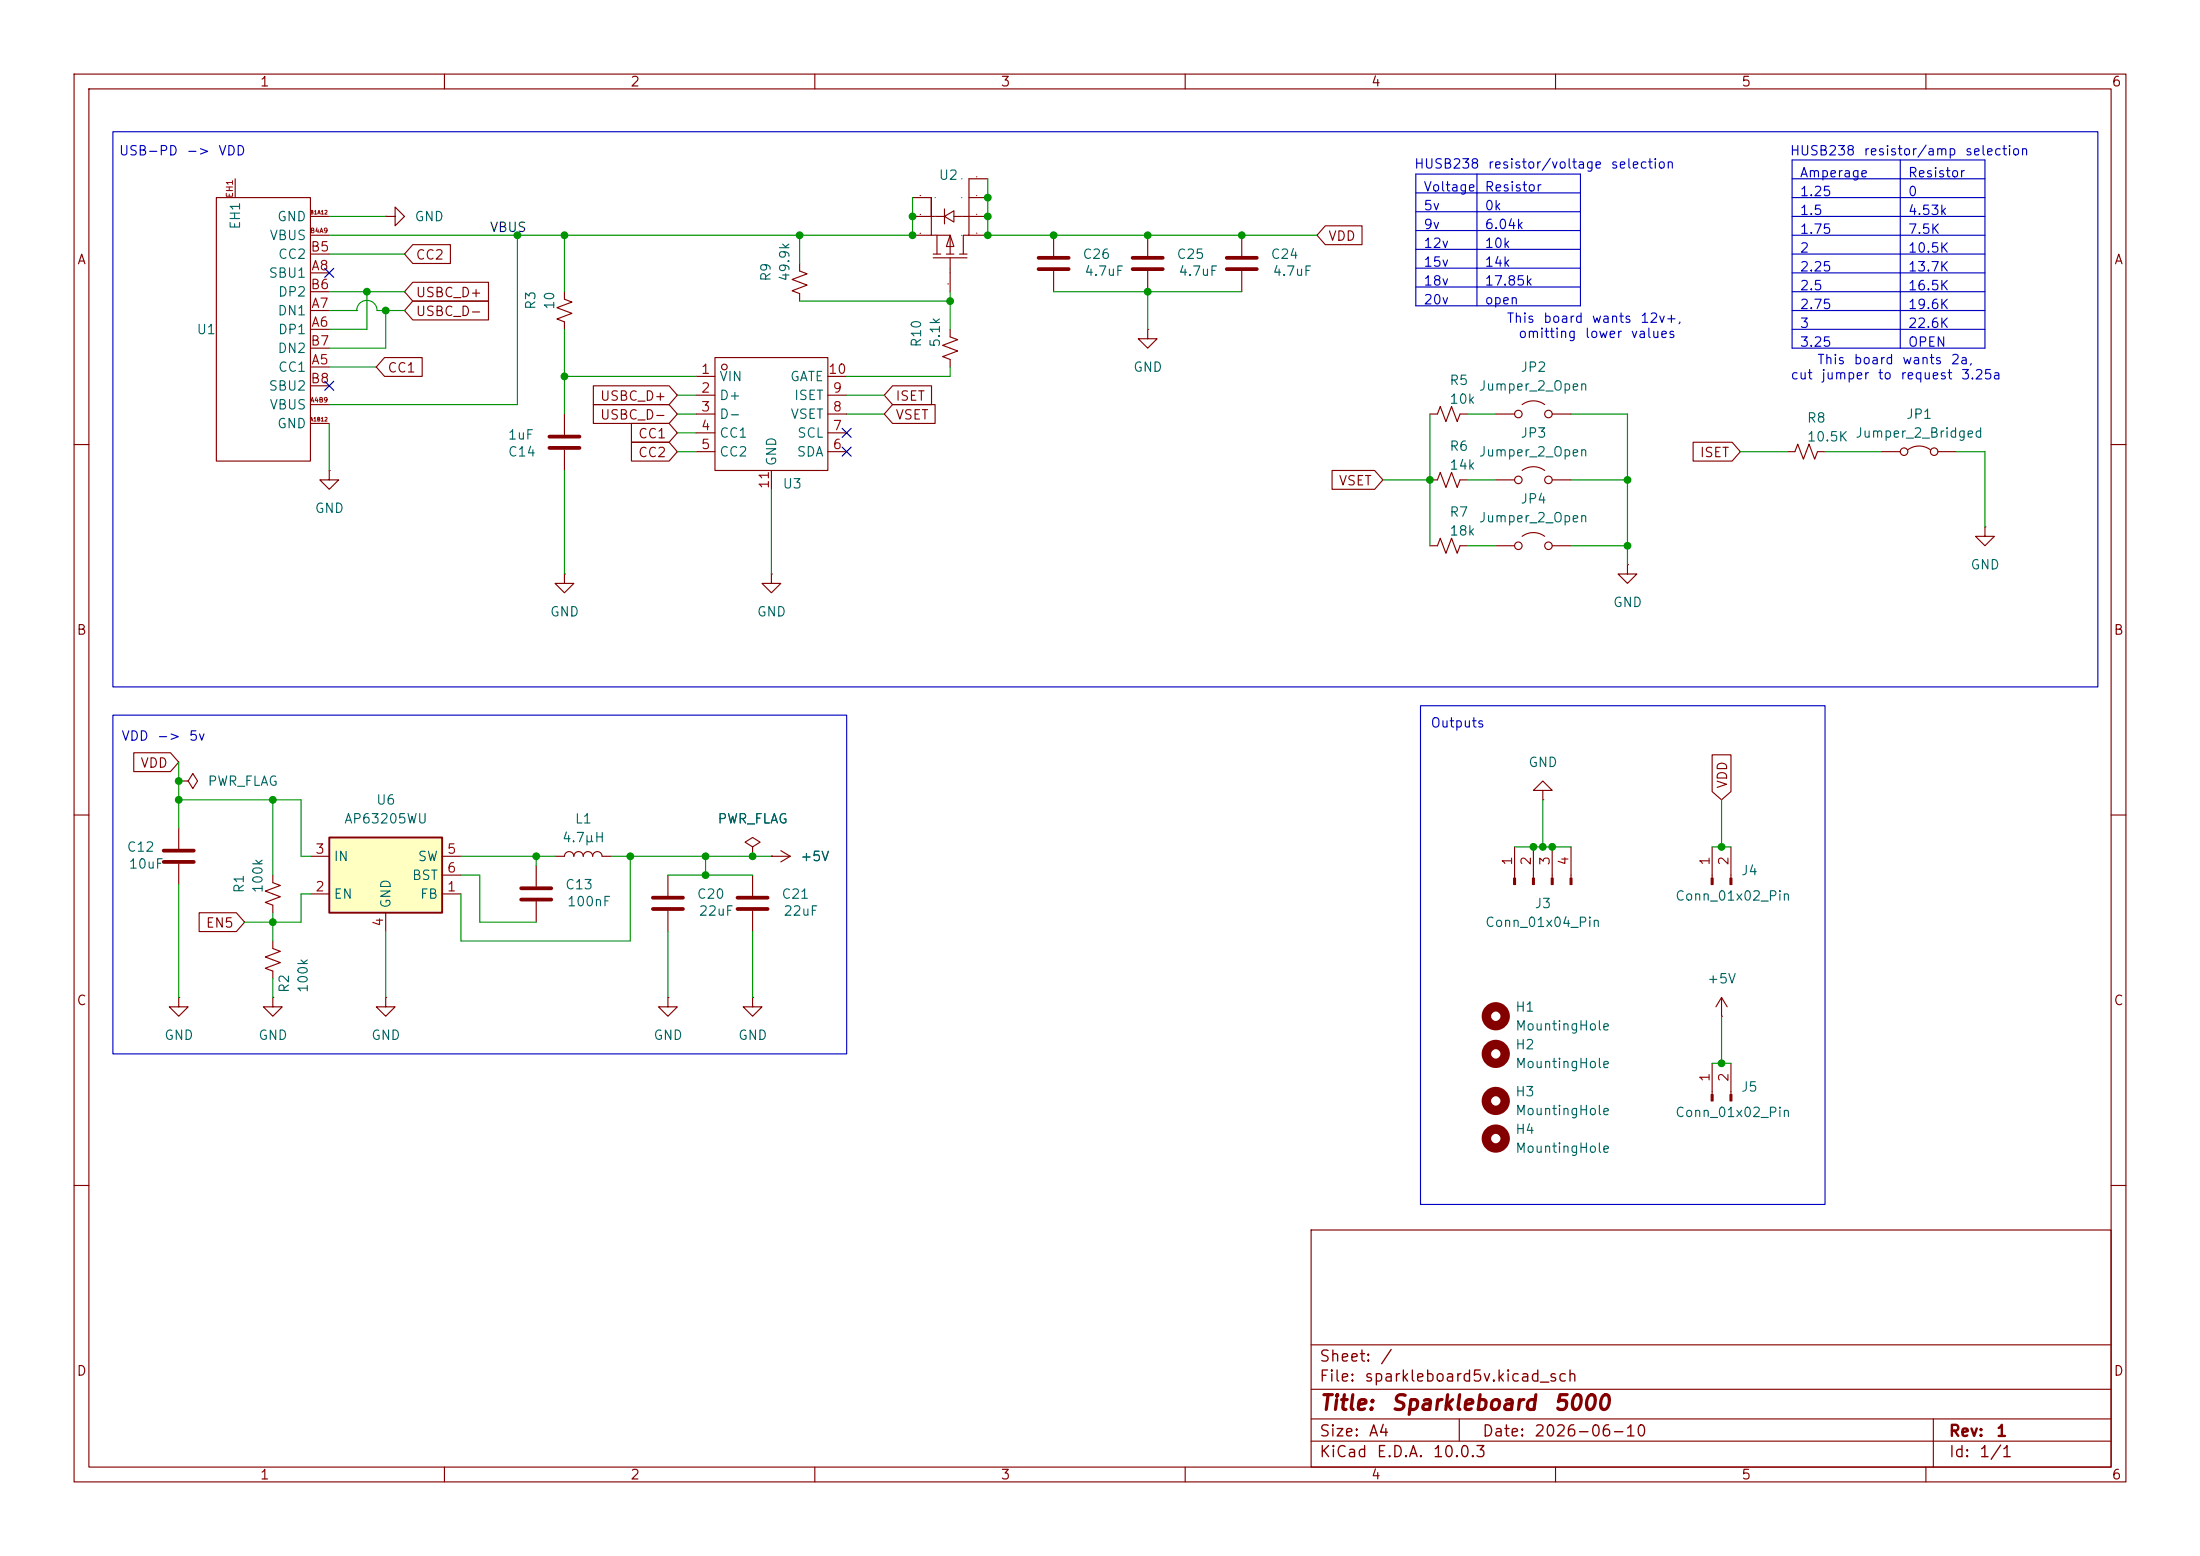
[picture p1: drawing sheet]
<svg xmlns="http://www.w3.org/2000/svg" width="297mm" height="210mm" viewBox="0 0 297 210" stroke-linecap="round" stroke-linejoin="round" font-family="sans-serif">
<g fill="none" stroke="#840000" stroke-width=".15">
<path d="M10 10h277v190h-277zM12 12h273v186h-273zM60 10v2M110 10v2M160 10v2M210 10v2M260 10v2M123.2 31.8h2.5M123.2 29.2h2.5M123.2 26.7h2.5M126 34.8h4.6M126 34.3h1"/>
<path d="M126.5 31.8v2.5M127.5 29.2h-1.8v-2.5v5.1h2.6v2.5M127.5 29.2l1.3-.8v1.6zM127.5 28.2v2M127.8 34.3h1M128.3 31.8l.5 1.5h-1zM128.3 34.8v4.6M128.8 29.2h2v2.6h-.8v2.5M129.5 34.3h1.1M130.8 31.8h2.5M130.8 26.7h2.5M133.3 24.1h-2.5v5.1h2.5"/>
<path d="M94 50.8h2.5M94 53.3h2.5M94 55.9h2.5M94 58.4h2.5M96.5 48.3h15.3v15.2h-15.3zM111.8 50.8h2.5M111.8 53.3h2.5M111.8 55.9h2.5M111.8 58.4h2.5M10 60h2M94 61h2.5M104.1 77.5v1.2h1.3l-1.3 1.3-1.2-1.3h1.2"/>
<path d="M104.1 77.5h.1M104.1 63.5v2.5M111.8 61h2.5M219.7 76.2v1.3h1.3l-1.3 1.2-1.3-1.2h1.3M219.7 76.2h.1M241.3 61h1l.4-1.1 .8 2.1 .7-2.1 .8 2.1 .4-1h1M254 61h2.5M257.6 60.7a2.54 2.54 0 0 1 3 0M261.6 61h2.6M268 71.1v1.3h1.2l-1.2 1.3-1.3-1.3h1.3M268 71.1h.1M285 60h2"/>
<path d="M10 110h2M90.2 118.1v2.8M101.6 114.3l1-.6-1-.7-1 .7 1 .6v1.3M101.6 115.6h.1M101.6 118.1v2.8M104.1 115.6h.1M104.1 115.6h2.6M105.4 114.8l1.3 .8M106.7 115.6l-1.3 .7M285 110h2M24.1 134.6v1.3h1.3l-1.3 1.3-1.2-1.3h1.2M24.1 134.6h.1"/>
<path d="M90.2 122.9v2.8M101.6 134.6v1.3h1.3l-1.3 1.3-1.3-1.3h1.3M101.6 134.6h.1M101.6 122.9v2.8M10 160h2M177 166h108v32h-108zM285 160h2M60 198v2M110 198v2M160 198v2M177 194.5h108M177 191.5h108"/>
<path d="M177 187.5h108M177 181.5h108M197 191.5v3M210 198v2M260 198v2M261 191.5v6.5"/>
<circle cx="97.8" cy="49.5" r=".38"/>
<circle cx="257" cy="61" r=".51"/>
<circle cx="261.1" cy="61" r=".51"/>
</g>
<path d="M88.1 121.2h4.1M88.1 122.7h4.1M99.6 121.2h4M99.6 122.7h4" fill="none" stroke="#840000" stroke-width=".51"/>
<path d="M44.4 113h15.3v10.2h-15.3z" fill="#ffffc2"/>
<path d="M44.4 113h15.3v10.2h-15.3z" fill="none" stroke="#840000" stroke-width=".25"/>
<g fill="none" stroke="#840000" stroke-width=".15">
<path d="M29.2 26.7h12.7v35.5h-12.7zM31.7 24.1v2.6M41.9 36.8h2.5M41.9 29.2h2.5M41.9 31.8h2.5M41.9 34.3h2.5M41.9 39.4h2.5M52.1 29.2h1.2v-1.3l1.3 1.3-1.3 1.3v-1.3M52.1 29.2h.1M55.7 33h5.1v2.6h-5.1l-1.1-1.3zM55.7 38.1h10.2v2.5h-10.2l-1.1-1.2zM76.2 39.4v1l1 .4-2 .7 2 .8-2 .8 1 .3v1.1"/>
<path d="M107.9 35.6v1l1.1 .4-2.1 .7 2.1 .8-2.1 .7 1 .4v1M142.2 31.8v2.7M142.2 36.6v2.8M154.9 31.8v2.7M154.9 36.6v2.8M167.6 31.8v2.7M167.6 36.6v2.8M178.9 30.5h5v2.5h-5l-1.1-1.2zM41.9 57.2h2.5M41.9 54.6h2.5M41.9 49.5h2.5M41.9 44.5h2.5"/>
<path d="M41.9 41.9h2.5M41.9 47h2.5M41.9 52.1h2.5M51.9 48.3h5.1v2.5h-5.1l-1.1-1.3zM55.7 40.6h10.2v2.6h-10.2l-1.1-1.3zM76.2 55.9v2.8M80.1 52.1h10.2l1.1 1.2-1.1 1.3h-10.2zM80.1 54.6h10.2l1.1 1.3-1.1 1.3h-10.2zM85.2 59.7h5.1l1.1 1.3-1.1 1.2h-5.1zM85.2 57.1h5.1l1.1 1.3-1.1 1.3h-5.1zM120.5 54.6h5.7v2.6h-5.7l-1.1-1.3zM120.5 52.1h5.3v2.5h-5.3l-1.1-1.3z"/>
<path d="M128.3 44.5v1l1 .3-2 .8 2 .8-2 .7 1 .4v1M154.9 44.5v1.2h1.3l-1.3 1.3-1.2-1.3h1.2M154.9 44.5h.1M193 55.9h1.1l.3-1 .8 2 .8-2 .7 2 .4-1h1M201.9 55.9h2.6M205.5 54.6a2.54 2.54 0 0 1 3 0M209.5 55.9h2.6M228.6 59.7h5.2l1.1 1.3-1.1 1.2h-5.2zM44.4 63.5v1.3h1.3l-1.3 1.2-1.2-1.2h1.2M44.4 63.5h.1M76.2 77.5v1.2h1.3l-1.3 1.3-1.3-1.3h1.3M76.2 77.5h.1"/>
<path d="M76.2 60.7v2.8M179.8 63.5h5.8l1.1 1.3-1.1 1.2h-5.8zM193 64.8h1.1l.3-1 .8 2 .8-2 .7 2 .4-1h1M193 73.7h1.1l.3-1.1 .8 2.1 .8-2.1 .7 2.1 .4-1h1M201.9 64.8h2.6M201.9 73.7h2.6M205.5 72.4a2.54 2.54 0 0 1 3 0M205.5 63.5a2.54 2.54 0 0 1 3 0M209.5 64.8h2.6M209.5 73.7h2.6M18.1 101.6h4.9l1.1 1.3-1.1 1.2h-4.9zM24.1 105.4h1.3l.6-1 .7 1-.7 1-.6-1"/>
<path d="M24.1 105.4h.1M24.1 111.8v2.8M24.1 116.6v2.8M36.8 118.1v1l1 .4-2 .8 2 .7-2 .8 1 .4v1M41.9 115.6h2.5M59.7 115.6h2.5M59.7 118.1h2.5M72.4 116.8v2.8M74.9 115.6h1.3a.64 .64 0 0 1 .6-.7 .64 .64 0 0 1 .7 .7 .64 .64 0 0 1 .6-.7 .64 .64 0 0 1 .6 .7 .64 .64 0 0 1 .7-.7 .64 .64 0 0 1 .6 .7 .64 .64 0 0 1 .6-.7 .64 .64 0 0 1 .7 .7h1.2M101.6 115.6h.1M104.1 115.6h.1M204.5 114.3v4.2"/>
<path d="M207 114.3v4.2M208.3 106.7h1.2l-1.2-1.3-1.3 1.3h1.3v1.3M208.3 108h.1M209.5 114.3v4.2M212.1 114.3v4.2M231.1 101.9h2.6v4.9l-1.3 1.2-1.3-1.2zM231.1 114.3v4.2M233.7 114.3v4.2M26.9 123.2h5l1.1 1.3-1.1 1.2h-5zM36.8 127v1l1 .4-2 .8 2 .7-2 .8 1 .4v1M36.8 134.6v1.3h1.3l-1.3 1.3-1.2-1.3h1.2M36.8 134.6h.1"/>
<path d="M41.9 120.7h2.5M52.1 134.6v1.3h1.2l-1.2 1.3-1.3-1.3h1.3M52.1 134.6h.1M52.1 123.2v2.5M59.7 120.7h2.5M72.4 121.7v2.8M90.2 134.6v1.3h1.2l-1.2 1.3-1.3-1.3h1.3M90.2 134.6h.1M232.4 137.2h.1M232.4 134.6l-.8 1.3M232.4 134.6l.8 1.3M232.4 134.6v2.6"/>
<path d="M231.1 143.5v4.2M233.7 143.5v4.2"/>
<circle cx="205" cy="55.9" r=".51"/>
<circle cx="209" cy="55.9" r=".51"/>
<circle cx="205" cy="64.8" r=".51"/>
<circle cx="205" cy="73.7" r=".51"/>
<circle cx="209" cy="64.8" r=".51"/>
<circle cx="209" cy="73.7" r=".51"/>
</g>
<g fill="#840000" stroke="#840000" stroke-width=".15">
<path d="M204.3 118.5h.3v.9h-.3z"/>
<path d="M206.9 118.5h.2v.9h-.2z"/>
<path d="M209.4 118.5h.3v.9h-.3z"/>
<path d="M212 118.5h.2v.9h-.2z"/>
<path d="M231 118.5h.3v.9h-.3z"/>
<path d="M233.6 118.5h.2v.9h-.2z"/>
<path d="M231 147.7h.3v.9h-.3z"/>
<path d="M233.6 147.7h.2v.9h-.2z"/>
</g>
<path d="M140.2 34.8h4.1M140.2 36.3h4.1M152.9 34.8h4.1M152.9 36.3h4.1M165.6 34.8h4.1M165.6 36.3h4.1M74.2 58.9h4M74.2 60.5h4M22.1 114.8h4.1M22.1 116.3h4.1M70.4 119.9h4M70.4 121.4h4" fill="none" stroke="#840000" stroke-width=".51"/>
<g fill="none" stroke="#840000" stroke-width="1.3">
<circle cx="201.9" cy="137.2" r="1.27"/>
<circle cx="201.9" cy="142.2" r="1.27"/>
<circle cx="201.9" cy="153.7" r="1.27"/>
<circle cx="201.9" cy="148.6" r="1.27"/>
</g>
<g fill="none" stroke="#0000c2" stroke-width=".15">
<path d="M15.2 17.8h268v74.9h-268zM191.1 26h22.3M191.1 28.6h22.3M191.1 31.1h22.3M191.1 33.7h22.3M191.1 36.2h22.3M191.1 38.7h22.3M191.1 23.5h22.3v17.8h-22.3zM199.4 23.5v17.8M241.9 24.1h26.1M241.9 26.7h26.1M241.9 29.2h26.1"/>
<path d="M241.9 31.8h26.1M241.9 34.3h26.1M241.9 36.8h26.1M241.9 39.4h26.1M241.9 21.6h26.1v25.4h-26.1zM256.5 21.6v25.4M241.9 41.9h26.1M241.9 44.5h26.1M15.2 96.5h99.1v45.7h-99.1zM191.8 95.3h54.6v67.3h-54.6z"/>
</g>
<g fill="none" stroke="#009600" stroke-width=".15">
<path d="M44.4 39.4h10.2M44.4 29.2h7.7M44.4 34.3h10.2M49.5 39.4v5.1h-5.1M69.8 31.8v22.8h-25.4M76.2 31.8v7.6M107.9 31.8v3.8M123.2 26.7v5.1h-78.8M128.3 39.4v5.1M133.3 24.1v7.7h44.5M142.2 39.4h25.4M154.9 39.4v5.1"/>
<path d="M44.4 41.9h3.8M44.4 49.5h6.4M44.4 57.2v6.3M48.2 41.9h.1M48.2 41.9a1.37 1.37 0 0 1 1.3-1.4 1.37 1.37 0 0 1 1.4 1.4h3.7M52.1 41.9v5.1h-7.7M76.2 44.5v11.4M76.2 50.8h17.8M91.4 53.3h2.6M91.4 55.9h2.6M91.4 58.4h2.6M107.9 40.6h20.4"/>
<path d="M114.3 53.3h5.1M114.3 55.9h5.1M128.3 49.5v1.3h-14M193 55.9v17.8M198.1 55.9h3.8M212.1 55.9h7.6v20.3M76.2 63.5v14M91.4 61h2.6M104.1 66v11.5M186.7 64.8h6.3M198.1 64.8h3.8M198.1 73.7h3.8"/>
<path d="M212.1 64.8h7.6M212.1 73.7h7.6M234.9 61h6.4M246.4 61h7.6M264.2 61h3.8v10.1M24.1 102.9v8.9M24.1 119.4v15.2M24.1 108h16.5v7.6h1.3M36.8 108v10.1M62.2 118.1h2.6v6.4h7.6M62.2 115.6h12.7M72.4 115.6v1.2"/>
<path d="M82.5 115.6h21.6M85.1 115.6v11.4h-22.9v-6.3M90.2 118.1h11.4M95.2 115.6v2.5M204.5 114.3h7.6M208.3 108v6.3M231.1 114.3h2.6M232.4 108v6.3M36.8 123.2v3.8M36.8 132.1v2.5M41.9 120.7h-1.3v3.8h-7.6M52.1 125.7v8.9"/>
<path d="M90.2 125.7v8.9M101.6 125.7v8.9M232.4 137.2v6.3M231.1 143.5h2.6"/>
</g>
<path d="M43.8 36.2l1.3 1.2M45.1 36.2l-1.3 1.2M43.8 51.5l1.3 1.2M45.1 51.5l-1.3 1.2M113.7 57.8l1.2 1.2M114.9 57.8l-1.2 1.2M113.7 60.4l1.2 1.2M114.9 60.4l-1.2 1.2" fill="none" stroke="#000084" stroke-width=".15"/>
<g fill="#009600" stroke="#009600" stroke-width=".14">
<circle cx="95.2" cy="115.6" r=".46"/>
<circle cx="101.6" cy="115.6" r=".46"/>
<circle cx="49.5" cy="39.4" r=".46"/>
<circle cx="36.8" cy="124.5" r=".46"/>
<circle cx="24.1" cy="105.4" r=".46"/>
<circle cx="24.1" cy="108" r=".46"/>
<circle cx="36.8" cy="108" r=".46"/>
<circle cx="76.2" cy="50.8" r=".46"/>
<circle cx="207" cy="114.3" r=".46"/>
<circle cx="208.3" cy="114.3" r=".46"/>
<circle cx="209.5" cy="114.3" r=".46"/>
<circle cx="232.4" cy="114.3" r=".46"/>
<circle cx="219.7" cy="64.8" r=".46"/>
<circle cx="219.7" cy="73.7" r=".46"/>
<circle cx="232.4" cy="143.5" r=".46"/>
<circle cx="154.9" cy="31.8" r=".46"/>
<circle cx="154.9" cy="39.4" r=".46"/>
<circle cx="133.3" cy="26.7" r=".46"/>
<circle cx="142.2" cy="31.8" r=".46"/>
<circle cx="123.2" cy="29.2" r=".46"/>
<circle cx="133.3" cy="29.2" r=".46"/>
<circle cx="128.3" cy="40.6" r=".46"/>
<circle cx="123.2" cy="31.8" r=".46"/>
<circle cx="133.3" cy="31.8" r=".46"/>
<circle cx="167.6" cy="31.8" r=".46"/>
<circle cx="193" cy="64.8" r=".46"/>
<circle cx="52.1" cy="41.9" r=".46"/>
<circle cx="76.2" cy="31.8" r=".46"/>
<circle cx="69.8" cy="31.8" r=".46"/>
<circle cx="107.9" cy="31.8" r=".46"/>
<circle cx="72.4" cy="115.6" r=".46"/>
<circle cx="95.2" cy="118.1" r=".46"/>
<circle cx="85.1" cy="115.6" r=".46"/>
</g>
<g font-size="2" fill="#840000">
<text x="178" y="190.8">Title:</text>
<text x="187.7" y="190.8">Sparkleboard</text>
<text x="209.6" y="190.8">5000</text>
</g>
<g font-size="1.5" fill="#840000">
<text x="178" y="184.2">Sheet:</text>
<text x="186.2" y="184.2">/</text>
<text x="178" y="186.9">File:</text>
<text x="184.1" y="186.9">sparkleboard5v.kicad_sch</text>
<text x="178" y="197.1">KiCad</text>
<text x="178" y="194.3">Size:</text>
<text x="184.7" y="194.3">A4</text>
<text x="185.7" y="197.1">E.D.A.</text>
<text x="193.3" y="197.1">10.0.3</text>
<text x="200" y="194.3">Date:</text>
<text x="207" y="194.3">2026-06-10</text>
<text x="263" y="194.3">Rev:</text>
<text x="263" y="197.1">Id:</text>
<text x="267.1" y="197.1">1/1</text>
<text x="269.4" y="194.3">1</text>
</g>
<g font-size="1.3" fill="#840000">
<text x="35" y="12">1</text>
<text x="85" y="12">2</text>
<text x="135" y="12">3</text>
<text x="185" y="12">4</text>
<text x="235" y="12">5</text>
<text x="285" y="12">6</text>
<text x="10.3" y="36">A</text>
<text x="56" y="35.4">CC2</text>
<text x="179.2" y="32.8">VDD</text>
<text x="285.3" y="36">A</text>
<text x="56" y="40.4">USBC_D+</text>
<text x="56" y="43">USBC_D-</text>
<text x="52.2" y="50.6">CC1</text>
<text x="80.9" y="54.4">USBC_D+</text>
<text x="80.9" y="56.9">USBC_D-</text>
<text x="86.1" y="59.5">CC1</text>
<text x="120.8" y="56.9">VSET</text>
<text x="120.8" y="54.4">ISET</text>
<text x="86.1" y="62">CC2</text>
<text x="180.6" y="65.8">VSET</text>
<text x="229.4" y="62">ISET</text>
<text x="10.3" y="86">B</text>
<text x="285.3" y="86">B</text>
<text x="18.9" y="103.9">VDD</text>
<text x="233.5" y="106.5" transform="rotate(-90 233.5 106.5)">VDD</text>
<text x="27.7" y="125.5">EN5</text>
<text x="10.3" y="136">C</text>
<text x="285.3" y="136">C</text>
<text x="10.3" y="186">D</text>
<text x="285.3" y="186">D</text>
<text x="35" y="200">1</text>
<text x="85" y="200">2</text>
<text x="135" y="200">3</text>
<text x="185" y="200">4</text>
<text x="235" y="200">5</text>
<text x="285" y="200">6</text>
</g>
<g font-size="1.3" fill="#0000c2">
<text x="16" y="21.3">USB-PD</text>
<text x="25.1" y="21.3">-&gt;</text>
<text x="29.4" y="21.3">VDD</text>
<text x="190.8" y="23.1">HUSB238</text>
<text x="200.8" y="23.1">resistor/voltage</text>
<text x="217.4" y="23.1">selection</text>
<text x="241.5" y="21.3">HUSB238</text>
<text x="251.5" y="21.3">resistor/amp</text>
<text x="265.2" y="21.3">selection</text>
<text x="192.1" y="26.2">Voltage</text>
<text x="192.1" y="28.7">5v</text>
<text x="200.3" y="26.2">Resistor</text>
<text x="200.3" y="28.7">0k</text>
<text x="242.9" y="24.3">Amperage</text>
<text x="242.9" y="26.8">1.25</text>
<text x="242.9" y="29.3">1.5</text>
<text x="257.5" y="24.3">Resistor</text>
<text x="257.5" y="26.8">0</text>
<text x="257.5" y="29.3">4.53k</text>
<text x="192.1" y="31.2">9v</text>
<text x="192.1" y="33.8">12v</text>
<text x="200.3" y="31.2">6.04k</text>
<text x="200.3" y="33.8">10k</text>
<text x="242.9" y="31.9">1.75</text>
<text x="242.9" y="34.4">2</text>
<text x="257.5" y="31.9">7.5K</text>
<text x="257.5" y="34.4">10.5K</text>
<text x="192.1" y="36.3">15v</text>
<text x="192.1" y="38.9">18v</text>
<text x="192.1" y="41.4">20v</text>
<text x="200.3" y="36.3">14k</text>
<text x="200.3" y="38.9">17.85k</text>
<text x="200.3" y="41.4">open</text>
<text x="242.9" y="37">2.25</text>
<text x="242.9" y="39.5">2.5</text>
<text x="257.5" y="37">13.7K</text>
<text x="257.5" y="39.5">16.5K</text>
<text x="203.3" y="43.9">This</text>
<text x="204.9" y="45.9">omitting</text>
<text x="208.2" y="43.9">board</text>
<text x="213.9" y="45.9">lower</text>
<text x="214.8" y="43.9">wants</text>
<text x="220.1" y="45.9">values</text>
<text x="221.3" y="43.9">12v+,</text>
<text x="242.9" y="42">2.75</text>
<text x="242.9" y="44.6">3</text>
<text x="242.9" y="47.1">3.25</text>
<text x="257.5" y="42">19.6K</text>
<text x="257.5" y="44.6">22.6K</text>
<text x="257.5" y="47.1">OPEN</text>
<text x="241.6" y="51.5">cut</text>
<text x="245.2" y="49.5">This</text>
<text x="245.8" y="51.5">jumper</text>
<text x="250.2" y="49.5">board</text>
<text x="253.4" y="51.5">to</text>
<text x="256.5" y="51.5">request</text>
<text x="256.7" y="49.5">wants</text>
<text x="263.3" y="49.5">2a,</text>
<text x="264.6" y="51.5">3.25a</text>
<text x="16.3" y="100.3">VDD</text>
<text x="21.1" y="100.3">-&gt;</text>
<text x="25.4" y="100.3">5v</text>
<text x="193" y="98.5">Outputs</text>
</g>
<g font-size="1.3" fill="#006464">
<text x="126.6" y="24.6">U2</text>
<text x="32.7" y="31.1" transform="rotate(-90 32.7 31.1)">EH1</text>
<text x="36.3" y="32.7">VBUS</text>
<text x="37.3" y="30.2">GND</text>
<text x="37.4" y="35.3">CC2</text>
<text x="55.9" y="30.2">GND</text>
<text x="146.1" y="35.3">C26</text>
<text x="158.8" y="35.3">C25</text>
<text x="171.5" y="35.3">C24</text>
<text x="36.2" y="37.8">SBU1</text>
<text x="37.4" y="40.3">DP2</text>
<text x="72.6" y="41.9" transform="rotate(-90 72.6 41.9)">R3</text>
<text x="75.1" y="41.9" transform="rotate(-90 75.1 41.9)">10</text>
<text x="104.3" y="38.1" transform="rotate(-90 104.3 38.1)">R9</text>
<text x="106.9" y="38.1" transform="rotate(-90 106.9 38.1)">49.9k</text>
<text x="146.3" y="37.5">4.7uF</text>
<text x="159" y="37.5">4.7uF</text>
<text x="171.7" y="37.5">4.7uF</text>
<text x="26.5" y="45.4">U1</text>
<text x="37.4" y="42.9">DN1</text>
<text x="37.4" y="48">DN2</text>
<text x="37.4" y="45.4">DP1</text>
<text x="124.7" y="47" transform="rotate(-90 124.7 47)">R10</text>
<text x="127.2" y="47" transform="rotate(-90 127.2 47)">5.1k</text>
<text x="36.2" y="53">SBU2</text>
<text x="37.4" y="50.5">CC1</text>
<text x="97" y="51.8">VIN</text>
<text x="106.6" y="51.8">GATE</text>
<text x="152.9" y="50.5">GND</text>
<text x="195.6" y="52.3">R5</text>
<text x="199.6" y="53">Jumper_2_Open</text>
<text x="205.2" y="50.5">JP2</text>
<text x="36.3" y="55.6">VBUS</text>
<text x="37.3" y="58.1">GND</text>
<text x="68.5" y="59.6">1uF</text>
<text x="97" y="54.3">D+</text>
<text x="97" y="56.9">D-</text>
<text x="97" y="59.4">CC1</text>
<text x="106.6" y="56.9">VSET</text>
<text x="107.1" y="54.3">ISET</text>
<text x="107.5" y="59.4">SCL</text>
<text x="195.6" y="54.8">10k</text>
<text x="205.2" y="59.4">JP3</text>
<text x="243.8" y="57.4">R8</text>
<text x="243.8" y="59.9">10.5K</text>
<text x="250.4" y="59.4">Jumper_2_Bridged</text>
<text x="257.3" y="56.9">JP1</text>
<text x="68.5" y="61.9">C14</text>
<text x="97" y="61.9">CC2</text>
<text x="105.1" y="63" transform="rotate(-90 105.1 63)">GND</text>
<text x="107.5" y="61.9">SDA</text>
<text x="195.6" y="61.2">R6</text>
<text x="195.6" y="63.7">14k</text>
<text x="199.6" y="61.9">Jumper_2_Open</text>
<text x="42.4" y="69.6">GND</text>
<text x="105.6" y="66.2">U3</text>
<text x="195.6" y="70.1">R7</text>
<text x="199.6" y="70.8">Jumper_2_Open</text>
<text x="205.2" y="68.3">JP4</text>
<text x="195.6" y="72.6">18k</text>
<text x="265.9" y="77.2">GND</text>
<text x="74.2" y="83.5">GND</text>
<text x="102.1" y="83.5">GND</text>
<text x="217.7" y="82.3">GND</text>
<text x="27.9" y="106.4">PWR_FLAG</text>
<text x="206.2" y="103.8">GND</text>
<text x="46.4" y="111.5">AP63205WU</text>
<text x="50.7" y="108.9">U6</text>
<text x="77.5" y="111.5">L1</text>
<text x="96.8" y="111.5">PWR_FLAG</text>
<text x="17" y="115.3">C12</text>
<text x="17.3" y="117.6">10uF</text>
<text x="45" y="116.5">IN</text>
<text x="55.5" y="119.1">BST</text>
<text x="56.3" y="116.5">SW</text>
<text x="75.8" y="114">4.7μH</text>
<text x="108" y="116.5">+5V</text>
<text x="235" y="118.4">J4</text>
<text x="33.2" y="120.6" transform="rotate(-90 33.2 120.6)">R1</text>
<text x="35.8" y="120.6" transform="rotate(-90 35.8 120.6)">100k</text>
<text x="45" y="121.6">EN</text>
<text x="53" y="122.7" transform="rotate(-90 53 122.7)">GND</text>
<text x="56.6" y="121.6">FB</text>
<text x="76.2" y="120.4">C13</text>
<text x="76.5" y="122.6">100nF</text>
<text x="94" y="121.6">C20</text>
<text x="94.2" y="123.9">22uF</text>
<text x="105.4" y="121.6">C21</text>
<text x="105.7" y="123.9">22uF</text>
<text x="200.4" y="125.4">Conn_01x04_Pin</text>
<text x="207.1" y="122.9">J3</text>
<text x="226.1" y="121.9">Conn_01x02_Pin</text>
<text x="39.3" y="134.1" transform="rotate(-90 39.3 134.1)">R2</text>
<text x="41.9" y="134.1" transform="rotate(-90 41.9 134.1)">100k</text>
<text x="204.5" y="136.9">H1</text>
<text x="230.4" y="133.1">+5V</text>
<text x="22.1" y="140.7">GND</text>
<text x="34.8" y="140.7">GND</text>
<text x="50" y="140.7">GND</text>
<text x="88.1" y="140.7">GND</text>
<text x="99.6" y="140.7">GND</text>
<text x="204.5" y="141.9">H2</text>
<text x="204.5" y="139.4">MountingHole</text>
<text x="204.5" y="144.5">MountingHole</text>
<text x="204.5" y="148.3">H3</text>
<text x="235" y="147.7">J5</text>
<text x="204.5" y="153.4">H4</text>
<text x="204.5" y="155.9">MountingHole</text>
<text x="204.5" y="150.8">MountingHole</text>
<text x="226.1" y="151.1">Conn_01x02_Pin</text>
</g>
<g font-size="1.3" fill="#a90000">
<text x="41.8" y="34.3">B5</text>
<text x="41.8" y="39.3">B6</text>
<text x="41.9" y="41.9">A7</text>
<text x="41.9" y="36.8">A8</text>
<text x="41.8" y="47">B7</text>
<text x="41.9" y="44.4">A6</text>
<text x="41.8" y="52">B8</text>
<text x="41.9" y="49.5">A5</text>
<text x="94.5" y="50.8">1</text>
<text x="94.5" y="53.3">2</text>
<text x="111.7" y="50.8">10</text>
<text x="112.3" y="53.3">9</text>
<text x="94.5" y="55.9">3</text>
<text x="94.5" y="58.4">4</text>
<text x="112.3" y="58.4">7</text>
<text x="112.3" y="55.9">8</text>
<text x="94.5" y="60.9">5</text>
<text x="112.3" y="60.9">6</text>
<text x="104.1" y="66.1" transform="rotate(-90 104.1 66.1)">11</text>
<text x="42.5" y="115.5">3</text>
<text x="60.3" y="115.5">5</text>
<text x="60.3" y="118.1">6</text>
<text x="204.4" y="116.9" transform="rotate(-90 204.4 116.9)">1</text>
<text x="207" y="116.9" transform="rotate(-90 207 116.9)">2</text>
<text x="209.5" y="116.9" transform="rotate(-90 209.5 116.9)">3</text>
<text x="212.1" y="116.9" transform="rotate(-90 212.1 116.9)">4</text>
<text x="231.1" y="116.9" transform="rotate(-90 231.1 116.9)">1</text>
<text x="233.7" y="116.9" transform="rotate(-90 233.7 116.9)">2</text>
<text x="42.5" y="120.6">2</text>
<text x="52" y="125.2" transform="rotate(-90 52 125.2)">4</text>
<text x="60.3" y="120.6">1</text>
<text x="231.1" y="146.1" transform="rotate(-90 231.1 146.1)">1</text>
<text x="233.7" y="146.1" transform="rotate(-90 233.7 146.1)">2</text>
</g>
<text font-size="1.3" fill="#0f0f0f" x="66" y="31.6">VBUS</text>
<text font-size=".8" fill="#a90000" x="31.6" y="26.8" transform="rotate(-90 31.6 26.8)">EH1</text>
<g font-size=".6" fill="#a90000">
<text x="41.8" y="31.6">B4A9</text>
<text x="41.8" y="54.5">A4B9</text>
</g>
<g font-size=".5" fill="#a90000">
<text x="41.8" y="29">B1A12</text>
<text x="41.8" y="57">A1B12</text>
</g>
</svg>
